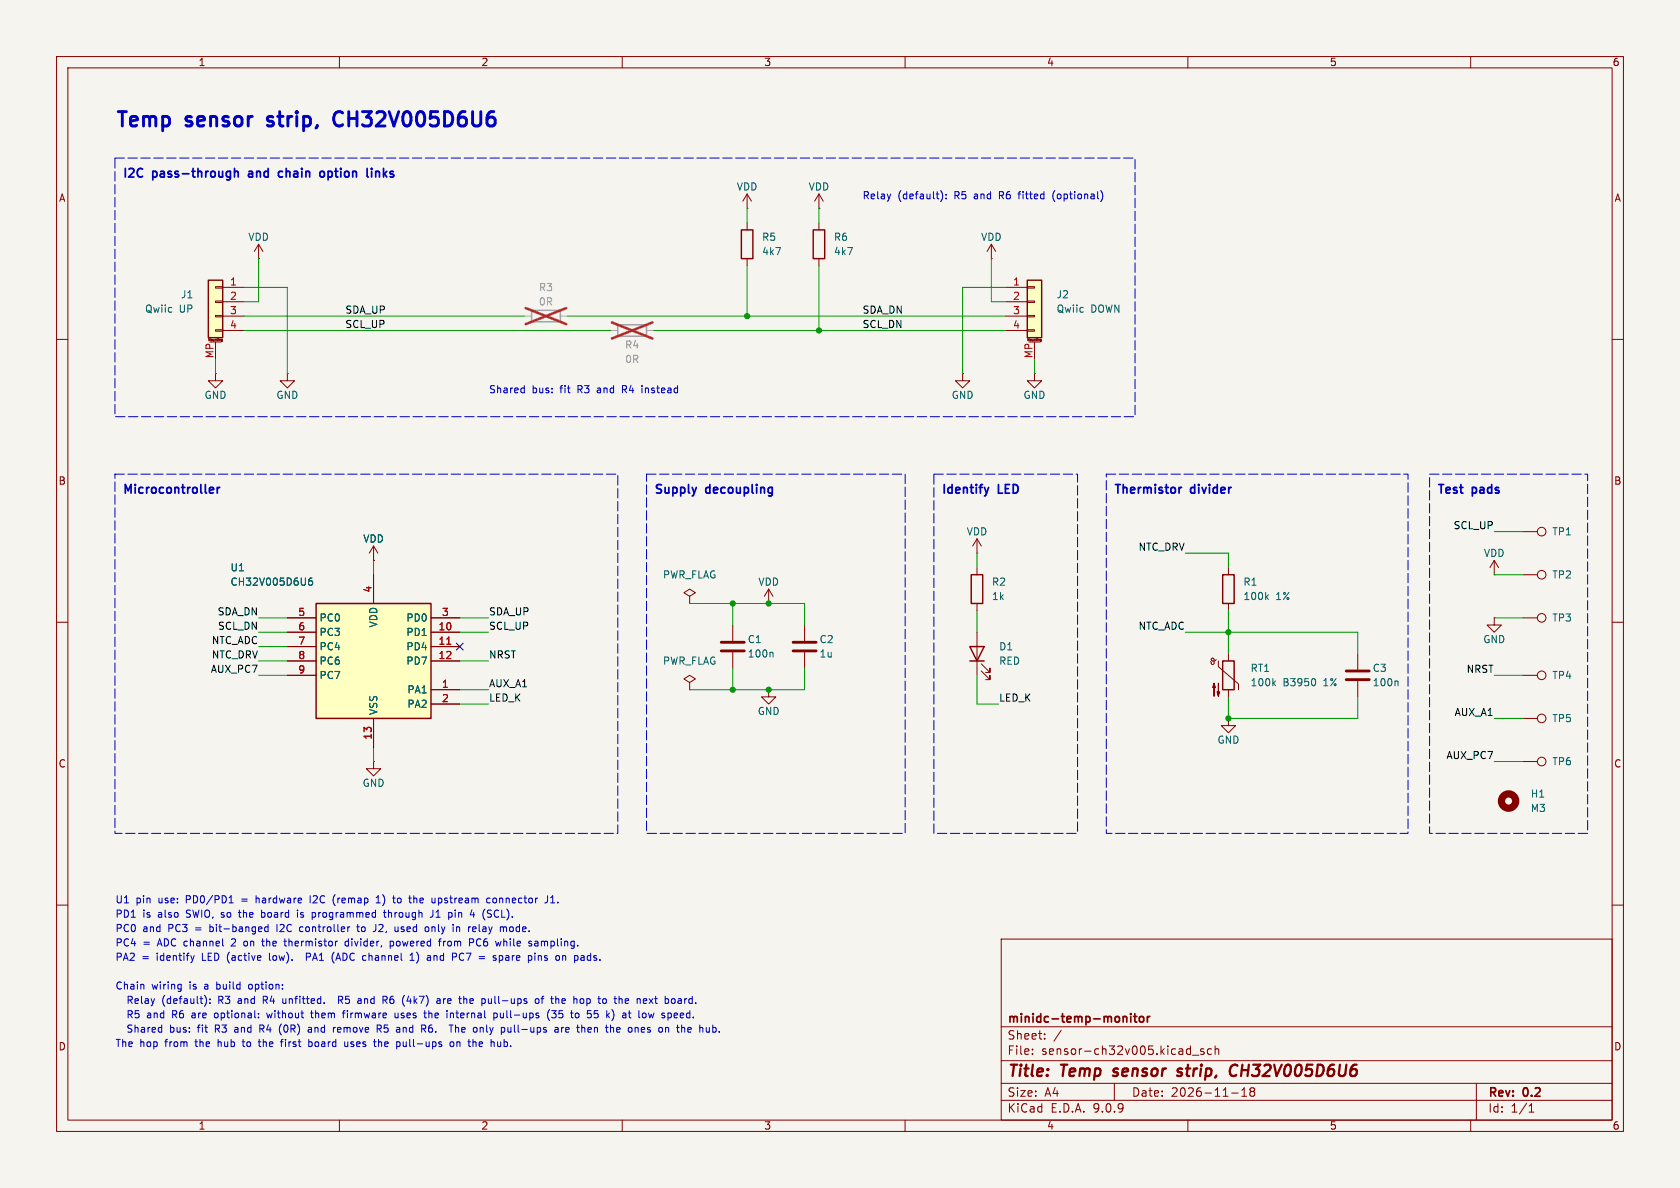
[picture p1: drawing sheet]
<svg xmlns="http://www.w3.org/2000/svg" width="297mm" height="210mm" viewBox="0 0 297 210" stroke-linecap="round" stroke-linejoin="round" font-family="sans-serif">
<path d="M0 0h297v210h-297z" fill="#f5f4ef" stroke="#f5f4ef" stroke-width=".18"/>
<g fill="none" stroke="#840000" stroke-width=".18">
<path d="M10 10h277v190h-277zM12 12h273v186h-273zM60 10v2M110 10v2M160 10v2M210 10v2M260 10v2M45.7 45.7h.1M45.7 43.2l-.7 1.3M45.7 43.2l.8 1.3M45.7 43.2v2.5M10 60h2"/>
<path d="M285 60h2M269.2 94h2.6M10 110h2M215 116.6l-.2 .2-.4 .1-.2-.2v-.3l.2-.1 .2 .2v.8l-.1 .2-.3-.1-.2-.4M215.4 116.8v1.1l3.5 3v1M217.2 100.3v1.3M217.2 106.7v1.3M217.2 115.6v1.2M240 115.6v2.8M269.2 119.4h2.6M269.2 101.6h2.6M285 110h2"/>
<path d="M217.2 121.9v1.3M240 120.4v2.8M269.2 134.6h2.6M269.2 127h2.6M10 160h2M177 166h108v32h-108zM285 160h2M60 198v2M110 198v2M160 198v2M177 194.5h108M177 191.5h108"/>
<path d="M177 187.5h108M177 181.5h108M182.5 186.3v.1M182.5 185.5v.1M184.7 183.6v.1M184.7 182.8v.1M187.6 182.1l-1.3 2M197 191.5v3M210 198v2M210.8 186.5h1.2M212.8 185.5l-.3-.1-.3 .2 .1 .2 .5 .2v.3h-.6M214.2 185.5l-.5-.1-.2 .3v.4l.1 .2h.6"/>
<path d="M214.8 185.5l.2-.1 .4 .1 .1 .9M214.8 184.9v1.5M217.7 193.2h1.2M219.5 193.8h.9M219.5 192.7l.5-.4v1.5M221.2 192.9l-.2 .3v.5l.2 .1 .5-.1 .1-.2-.1-.4-.2-.2M221.2 192.9l-.2-.2 .2-.4 .5 .1 .1 .2-.3 .3M221.2 192.9h.3M260 198v2M261 191.5v6.5M270.3 196.6h.9M270.3 195.5l.4-.4v1.5"/>
<circle cx="272.5" cy="94" r=".76"/>
<circle cx="272.5" cy="119.4" r=".76"/>
<circle cx="272.5" cy="101.6" r=".76"/>
<circle cx="272.5" cy="127" r=".76"/>
<circle cx="272.5" cy="134.6" r=".76"/>
</g>
<path d="M196.7 190.1l.2 .1M197 189l-.2 .3 .1 .1M209 189a.49 .49 0 0 0-.8 .3l.1 .1 .6 .2 .1 .3-.4 .3-.5-.1M217.5 189.7a.66 .66 0 0 0 1.1 .3M218.8 188.4a.8 .8 0 0 0-.9-.1 .8 .8 0 0 0-.5 .8" fill="none" stroke="#840000" stroke-width=".4"/>
<path d="M199.9 179.2v.1M199.9 179.7v1M200.4 179.7h.6M200.6 179.2v1.3l.4 .2M201.6 179.8l.3-.1 .3 .3v.4l-.3 .3-.3-.1-.2-.2v-.4zM202.8 179.7v1M203.3 179.7l-.3 .1-.2 .2" fill="none" stroke="#840000" stroke-width=".3"/>
<path d="M238 118.6h4.1M238 120.1h4.1" fill="none" stroke="#840000" stroke-width=".51"/>
<path d="M223.9 105.5l.3 .5M224.2 105.1l-.4 .5M225.1 120.7l.4 .5M225.5 120.4l-.5 .5M232.5 120.1l.1 .3-.1 .7M247 120.4l.2 .2v.6" fill="none" stroke="#006464" stroke-width=".18"/>
<path d="M216.2 101.6h2v5.1h-2zM216.2 116.8h2v5.1h-2z" fill="none" stroke="#840000" stroke-width=".25"/>
<circle cx="266.7" cy="141.6" r="1.27" fill="none" stroke="#840000" stroke-width="1.3"/>
<g fill="#840000" stroke="#840000" stroke-width=".18">
<path d="M214.6 120.8l.3 .7h-.5l.2-.7v2.3z"/>
<path d="M215.4 120.8v2.3l-.3-.8h.5l-.2 .8z"/>
</g>
<path d="M36.8 49.5h2.6v10.2h-2.6z" fill="#ffffc2"/>
<path d="M36.8 49.5h2.6v10.2h-2.6zM131.1 40.6h2v5.1h-2zM171.4 114.3h2.6l-1.3 2.5zM171.4 116.8h2.6M171.7 101.6h2v5.1h-2z" fill="none" stroke="#840000" stroke-width=".25"/>
<g fill="none" stroke="#840000" stroke-width=".18">
<path d="M132.1 39.4v1.2M144.8 36.8h.1M144.8 34.3l-.8 1.3M144.8 34.3l.7 1.3M144.8 34.3v2.5M38.1 50.7h1.3v.2h-1.3zM38.1 53.2h1.3v.3h-1.3zM38.1 55.8h1.3v.2h-1.3zM38.1 58.3h1.3v.2h-1.3zM39.3 60v.3l-.2 .1M39.4 50.8h3.8M39.4 53.3h3.8"/>
<path d="M39.4 55.9h3.8M39.4 58.4h3.8M132.1 45.7v1.3M37.1 60.5h2M38.1 60.5v3M39.1 60.2h.1M39.3 60.2h-.1M39.3 60h-.2v.2M170.2 66v1.3h1.2l-1.2 1.3-1.3-1.3h1.3M170.2 66h.1M182.9 66v1.3h1.2l-1.2 1.3-1.3-1.3h1.3M182.9 66h.1"/>
<path d="M264.2 99.1l-.8 1.2M264.2 99.1l.7 1.2M264.2 99.1v2.5M121.9 105.4l1-.6-1-.7-1 .7 1 .6v1.3M121.9 106.7h.1M129.5 110.5v2.8M129.5 115.3v2.8M135.9 106.7h.1M135.9 104.1l-.8 1.3M135.9 104.1l.8 1.3M135.9 104.1v2.6M142.2 110.5v2.8"/>
<path d="M142.2 115.3v2.8M172.7 100.3v1.3M172.7 106.7v1.3M172.7 111.8v7.6M173.5 118.6l1.5 1.5v-.7v.7h-.8M173.5 117.3l1.5 1.6v-.8v.8h-.8M264.2 109.2v1.3h1.2l-1.2 1.3-1.3-1.3h1.3M264.2 109.2h.1M264.2 101.6h.1M269.2 109.2h2.6M121.9 120.7l1-.7-1-.6-1 .6 1 .7v1.2M121.9 121.9h.1"/>
<path d="M135.9 121.9v1.3h1.3l-1.3 1.3-1.3-1.3h1.3M135.9 121.9h.1M217.2 127v1.3h1.2l-1.2 1.2-1.3-1.2h1.3M217.2 127h.1"/>
<circle cx="272.5" cy="109.2" r=".76"/>
</g>
<path d="M127.5 113.5h4.1M127.5 115.1h4.1M140.2 113.5h4.1M140.2 115.1h4.1" fill="none" stroke="#840000" stroke-width=".51"/>
<path d="M136.5 115.3l.2 .2v.6" fill="none" stroke="#006464" stroke-width=".18"/>
<path d="M181.6 49.5h2.5v10.2h-2.5z" fill="#ffffc2"/>
<path d="M143.8 40.6h2v5.1h-2zM181.6 49.5h2.5v10.2h-2.5z" fill="none" stroke="#840000" stroke-width=".25"/>
<g fill="none" stroke="#840000" stroke-width=".18">
<path d="M132.1 36.8h.1M132.1 34.3l-.8 1.3M132.1 34.3l.7 1.3M132.1 34.3v2.5M144.8 39.4v1.2M144.8 45.7v1.3M175.3 45.7h.1M175.3 43.2l-.8 1.3M175.3 43.2l.7 1.3M175.3 43.2v2.5M177.8 50.8h3.8M177.8 53.3h3.8"/>
<path d="M177.8 55.9h3.8M177.8 58.4h3.8M181.6 50.7h1.3v.2h-1.3zM181.6 53.2h1.3v.3h-1.3zM181.6 55.8h1.3v.2h-1.3zM181.6 58.3h1.3v.2h-1.3zM184.1 60v.3l-.2 .1M38.1 66v1.3h1.3l-1.3 1.3-1.3-1.3h1.3M38.1 66h.1M50.8 66v1.3h1.3l-1.3 1.3-1.3-1.3h1.3M50.8 66h.1M181.9 60.5h2"/>
<path d="M182.9 60.5v3M183.9 60v.2h.2M183.9 60h.1M183.9 60h.2M66 99.1h.1M66 96.5l-.7 1.3M66 96.5l.8 1.3M66 96.5v2.6M172.7 97.8h.1M172.7 95.3l-.7 1.2M172.7 95.3l.8 1.2M172.7 95.3v2.5"/>
<path d="M66 134.6v1.3h1.3l-1.3 1.3-1.2-1.3h1.2M66 134.6h.1"/>
</g>
<path d="M94 54.9h5.1v2h-5.1zM109.2 57.4h5.1v2h-5.1z" fill="none" stroke="#9c9b98" stroke-width=".25"/>
<path d="M92.7 55.9h1.3M99.1 55.9h1.2M107.9 58.4h1.3M114.3 58.4h1.3" fill="none" stroke="#9c9b98" stroke-width=".18"/>
<path d="M92.9 54.5l7.2 2.8M100.1 54.5l-7.2 2.8M108.2 57l7.1 2.8M115.3 57l-7.1 2.8" fill="none" stroke="#e12e31" stroke-width=".46"/>
<path d="M55.9 106.7h20.3v20.3h-20.3z" fill="#ffffc2"/>
<path d="M55.9 106.7h20.3v20.3h-20.3z" fill="none" stroke="#840000" stroke-width=".25"/>
<g fill="none" stroke="#840000" stroke-width=".18">
<path d="M66 99.1h.1M50.8 109.2h5.1M50.8 111.8h5.1M50.8 114.3h5.1M50.8 116.8h5.1M50.8 119.4h5.1M66 101.6v5.1M76.2 109.2h5.1M76.2 111.8h5.1M76.2 114.3h5.1M76.2 116.8h5.1M66 127v5.1"/>
<path d="M76.2 121.9h5.1M76.2 124.5h5.1"/>
</g>
<path d="M79 113.9h.7" fill="none" stroke="#a90000" stroke-width=".18"/>
<path d="M55.1 102.2h-.3a.86 .86 0 0 0 0 1.2l.4-.1 .1-.4-.3-.2h-.2l-.3 .2" fill="none" stroke="#006464" stroke-width=".18"/>
<g fill="none" stroke="#009600" stroke-width=".18">
<path d="M132.1 36.8v2.6M144.8 36.8v2.6M43.2 50.8h7.6v15.2M43.2 58.4h64.7M43.2 55.9h49.5M45.7 45.7v7.6h-2.5M100.3 55.9h77.5M115.6 58.4h62.2M132.1 47v8.9M144.8 47v11.4M175.3 45.7v7.6h2.5M177.8 50.8h-7.6v15.2"/>
<path d="M38.1 63.5v2.5M182.9 63.5v2.5M66 99.1v2.5M172.7 97.8v2.5M209.5 97.8h7.7v2.5M264.2 94h5M45.7 111.8h5.1M45.7 109.2h5.1M45.7 114.3h5.1M45.7 119.4h5.1M45.7 116.8h5.1M81.3 111.8h5.1"/>
<path d="M81.3 109.2h5.1M81.3 116.8h5.1M121.9 106.7h20.3v3.8M129.5 106.7v3.8M129.5 118.1v3.8M142.2 118.1v3.8h-20.3M172.7 108v3.8M172.7 119.4v5.1h3.8M209.5 111.8h30.5v3.8M217.2 108v7.6M264.2 109.2h5M264.2 119.4h5"/>
<path d="M264.2 101.6h5M66 132.1v2.5M81.3 124.5h5.1M81.3 121.9h5.1M217.2 123.2v3.8h22.8v-3.8M264.2 134.6h5M264.2 127h5"/>
</g>
<path d="M80.7 113.7l1.2 1.2M81.9 113.7l-1.2 1.2" fill="none" stroke="#000084" stroke-width=".18"/>
<g fill="none" stroke="#0000c2" stroke-width=".18">
<path d="M166.3 33.7a1.46 1.46 0 0 1 0 1.9M167.3 35v.1M167.3 34.4v.1M180 34.3h.4M180.2 33.9l-.1 1.2M186.5 33.7a1.46 1.46 0 0 0 0 1.9M194.8 33.9l.2 .6-.2 .9M92.6 68.6l.1 .1M92.7 68.2v1.2M92.7 69.4h-.1M110 68.8h.5M110.5 68.2h-.5v1.2"/>
<path d="M113.5 68.2v.1M113.5 68.6v.8M40.5 159.6h.7M40.7 158.5l.2-.2v1.3M45.3 158.3v1.3M45.5 158.8l-.2 .1M54.8 158.3v1.3M58.9 159.5l.3 .6M59.2 158.2l-.3 .5M66.5 159.6h.7M66.5 158.7l.4-.4v1.3M69.4 158.8h.5"/>
<path d="M69.8 159.6h.1M70.5 158.8l-.2 .2v.4l.2 .2M73.2 158.3v1.3M73.5 158.8l-.3 .1M77.5 159.5l.4 .1M77.5 158.8v1.2M77.9 158.8h-.4M86 159.4l.3 .2 .3-.1M86.6 158.8h-.3l-.3 .2M87.7 158.8h-.3l-.3 .2 .1 .5 .2 .1 .3-.1M96.8 158.3v.9l-.4 .4M97.3 159.6h.8"/>
<path d="M97.3 158.7l.4-.4v1.3M31.9 174l.1 .1M32 174v1l-.1 .2M32 174.8h-.1M33.7 168.9l.3 .9M34 169.8l-.1 .3M34.1 179.1h-.1M34.1 179.4l-.2 .2 .2 .3M34.3 168.9l-.3 .9M36.4 176.3l.1 .5-.1 .7M37.1 177.3v.1M37.1 176.6v.1"/>
<path d="M38.3 179.1h-.3l-.1 .2 .1 .5 .3 .1M39.4 167.2h.1M42.1 161.3h.5M42.3 176.5l-.2 .1M42.3 176.9l-.2 .2 .2 .3M42.3 160.9l.1 1.2M43.2 166.4l-.1 .2 .1 .6M44.1 174.1l-.2 .1 .2 .6M46.2 166.4h.5M46.2 160.9v1.2M46.2 162.1h.4M46.4 166v1l.3 .2"/>
<path d="M46.5 176.8h.5M46.6 161.3l-.4 .1M46.8 176.8l.5 .6M47 176.1h-.5v1.3M47.2 179.1l.2 .8 .2-.6 .3 .6M47.4 163.9l-.4-.1-.2 .3 .1 .5h.5M47.4 163.4v1.3M47.6 168.5v1.1l.2 .2M49 163.4v1.3M50.2 166.4h.5M50.4 166v1l.3 .2M50.5 177.3l-.3 .1"/>
<path d="M52.6 160.9v.1M52.6 161.3v.8M53.4 163.8l-.3 .1-.1 .2v.5l.4 .1M54.8 168.6l-.6-.1v1.3M54.8 169.1l-.6 .1M54.9 179.1h.5M55.1 178.7v1l.3 .2M55.3 161.3l.4 .1 .1 .1-.1 .5-.4 .1M58.8 169.7l.3 .6M59.1 168.3l-.3 .6M59.8 168.5l-.4 1.3M59.8 176.8l.7-.1 .1-.2-.1-.3-.7-.1v1.3"/>
<path d="M60.2 176.8l.4 .6M60.5 179.1h.5M61 178.7l-.3 .1M61.4 178.7v.1M61.4 179.1v.8M61.6 166.4h-.4l-.2 .2 .1 .6h.5M61.6 166v1.2M61.8 163.8l-.2 .1M63.1 163.8h.4M63.2 163.4v1.1l.3 .2M66.4 163.4v.9l-.1 .3M67.8 161.3h.5"/>
<path d="M68 160.9v1.1l.3 .1M68 176.8l.4 .6M68.4 176.2v.5M68.7 160.9v1.2M68.9 161.3l-.2 .1M69 166.4h.3l.3 .2-.1 .6h-.5M69 166.4v1.2M69.1 176.2a.99 .99 0 0 0-.1 1.1l.2 .1M69.2 176.6l-.3 .2M69.8 179.1l.1 .8h.3l.2-.1M70.4 163.8v.9M70.4 179.1v.8"/>
<path d="M70.4 164.6l-.4 .1M70.9 179.9h.1M71 179.1v.3M71.9 177h.8M72.5 169.8h.7M72.5 168.9l.4-.4v1.3M72.5 176.5v.9M73.6 168.3l.2 .3M73.8 170l-.2 .3M75.6 163.8l.2 .3v.3l-.2 .3M75.8 179.2l.4-.1 .2 .2M75.8 178.7v1.2"/>
<path d="M76.5 160.9v.9a.41 .41 0 0 1-.4 .3M76.7 168.9v.9M76.9 168.9l-.2 .1M77.1 162.1h.7M77.3 161.1l-.2 .1M77.5 166.4h.5M77.6 176.5l.2 .2v.7M77.8 177.3l-.1 .1M77.8 176.8l-.1 .1M78 166l-.3 .1M78.4 176.5v.9M78.4 166.4v.8"/>
<path d="M78.8 176.5l-.4 .3M78.8 166.4l-.4 .2M79.8 179.1l.4 .2v.6M80.5 160.9v.1M80.5 161.3v.8M80.7 164l.2-.2 .3 .1 .1 .8M80.7 163.8v.9M81.6 168.5a.68 .68 0 0 0-.4 .6 .68 .68 0 0 0 .4 .7M83 166h.5l.2 .2-.1 .4h-.6M83.1 176.6v.7M83.7 176.8l-.6 .2M83.7 163.8l.4 .1 .1 .2-.6 .2"/>
<path d="M84.1 164.6l-.4 .1M84.5 166l-.3 .5 .3 .7M86.7 160.9h.2M86.8 161.6l.1 .2-.1 .3M86.9 176.5v.9M86.9 177.3l-.2 .1M87.3 179.1h.4l.2 .2-.1 .6h-.5M88.4 168.9l.4 .1 .1 .2-.1 .4-.4 .2M88.5 179.1v.8h.3l.2-.1M89 179.1v.8M89.1 166v1.2M89.2 163.8l.3 .2v.7"/>
<path d="M89.2 166.4l-.1 .1M90.2 163.9l-.1 .2 .1 .5M94.6 166.4h.4l.1 .8M94.7 176.7l.2-.2 .3 .2 .1 .4-.1 .2-.3 .1-.2-.1zM95.1 166.7h-.4l-.2 .2 .2 .3h.4M95.2 168.9v.9M95.7 176.5h.4M95.7 169l-.4-.1-.1 .1M96.1 176.1l-.3 .2v1.1M97.2 178.5a1.46 1.46 0 0 0 0 1.9M97.5 178.7h.8l-.4 .4 .4 .2v.5l-.2 .1-.6-.1M99.5 176.5l.4 .1v.2l-.6 .2"/>
<path d="M99.8 168.9l.2 .2v.7M99.9 177.3l-.4 .1M102.3 179.2v.6M103.8 177.3h.4M103.8 176.6h.4M103.8 176.5v1.3M104.3 168.9l-.4 .1-.1 .2 .1 .4 .4 .2M105.7 179.3v.5M108.5 176.5h.5M108.7 176.1l.1 1.2M114.8 176.5l.6 .9M115.4 176.5l-.6 .9"/>
<path d="M115.6 179.1l-.2 .8M115.7 176.5h.5M115.9 176.1v1.1l.2 .2M119.6 179.1l.2 .3-.6 .1M119.7 179.9h-.1M120.4 176.6v.8M120.4 177.3l-.1 .1M120.4 176.8l-.1 .1M121.1 176.5v.9M121.2 176.6l-.1 .2M38.1 181.9h.5M38.6 181.2h-.5v1.3"/>
<path d="M41.5 182.3l.1 .2h.3M41.9 181.6l-.4 .1M41.9 182h-.3l-.1 .2M42.8 184.2h.5M43 183.7v1.2M45.6 184.2h.5M45.8 183.7v1.1l.3 .2M46.2 181.9l.5 .6M46.5 181.3l-.6-.1v1.3M46.5 181.8l-.6 .1M49.6 184.2h.5M50.1 183.7l-.3 .2v1.1"/>
<path d="M54.5 181.7h.5l.1 .8M54.5 182.4h.6M54.6 184.2h.4l.2 .2-.1 .5h-.5M54.6 183.7v1.3M55.1 181.9l-.6 .1M60.1 181.6h-.3l-.1 .2v.6l.4 .1M60.3 181.9l-.6 .1M60.9 184.2l.1 .7 .3 .1 .2-.1M61.5 184.2v.8M66.7 181.2h.5l.2 .2-.1 .4-.6 .1M66.9 183.7v1.3M67 181.9l.4 .6"/>
<path d="M67.3 184.2l-.4 .1M67.9 182.3l.2 .2M68.6 181.2h-.6l-.1 .6 .2-.1M71.3 184.2v.6l.2 .2M71.6 181.6l-.3 .1M76.4 181.2l-.4 .1a.86 .86 0 0 0 0 1.2l.4-.1M76.4 181.7h-.4l-.2 .2M79.4 181.2h.7M79.7 184.2h.3l.2 .2v.4l-.2 .2-.3-.1-.1-.1zM80.5 181.7l.2-.1 .3 .1 .1 .8M80.5 181.2v1.3M80.8 184.2v.8"/>
<path d="M81.1 184.2l-.3 .1M84.1 184.2l.1 .8M88.5 184.9l-.2 .1-.3-.1M88.5 184.2v.8M90.9 181.2v1.1l.2 .2M98.3 181.6h.2l.2 .2v.7M98.7 182.4l-.4 .1M98.7 181.9l-.4 .1M99.3 181.6v.9M99.6 181.6l-.3 .3M100 182l.6-.1-.1-.2-.3-.1-.2 .2 .1 .6h.4M104.5 181.7v.2l-.6 .1"/>
<path d="M109.4 181.6l.2 .3-.6 .1M109.6 182.4l-.2 .1M113.8 181.6l.2 .3-.6 .1M113.9 182.4l-.1 .1M119.6 181.6h.5M119.8 181.2v1.1l.3 .2M127.2 182.3v.2"/>
</g>
<g fill="none" stroke="#0000c2" stroke-width=".3">
<path d="M41.5 29.8v1.5M41.5 30.4l.2-.1 .3 .1 .1 .9M44 30.8v.4M49.9 30.4l-.4-.1-.3 .3v.4l.2 .2h.5M56.7 30.4l.4-.1 .3 .3-.1 .6-.2 .1-.4-.1M65.7 29.8v.1M65.7 30.3v1M66.4 30.3v1M66.9 30.3l-.5 .1M37.7 86.2l.1 .3-.8 .2M38.4 86.2v1M38.8 86.2h-.2l-.2 .3"/>
<path d="M174.8 86.2l-.4 1M208.9 86.2h-.3"/>
</g>
<path d="M60.4 19.9a.98 .98 0 0 0-1 0 .98 .98 0 0 0-.4 .9 1.08 1.08 0 0 0 .3 1.2 1.08 1.08 0 0 0 1.1 .2M47.3 22.2l.2 .1M47.4 20.7l-.1 .2 .1 .4" fill="none" stroke="#0000c2" stroke-width=".51"/>
<path d="M20.3 27.9h180.4v45.8h-180.4zM20.3 83.8h88.9v63.5h-88.9zM114.3 83.8h45.7v63.5h-45.7zM165.1 83.8h25.4v63.5h-25.4zM195.6 83.8h53.3v63.5h-53.3zM252.7 83.8h28v63.5h-28z" fill="none" stroke="#0000c2" stroke-width=".18" stroke-dasharray="1.7 .6"/>
<g fill="#009600" stroke="#009600" stroke-width=".18">
<circle cx="135.9" cy="106.7" r=".46"/>
<circle cx="129.5" cy="106.7" r=".46"/>
<circle cx="132.1" cy="55.9" r=".46"/>
<circle cx="144.8" cy="58.4" r=".46"/>
<circle cx="135.9" cy="121.9" r=".46"/>
<circle cx="129.5" cy="121.9" r=".46"/>
<circle cx="217.2" cy="111.8" r=".46"/>
<circle cx="217.2" cy="127" r=".46"/>
</g>
<g font-size="3.5" fill="#0000c2">
<text x="20.3" y="22.6">Temp</text>
<text x="33.1" y="22.6">sensor</text>
<text x="48.5" y="22.6">strip,</text>
<text x="61.2" y="22.6">CH32V005D6U6</text>
</g>
<g font-size="2.8" fill="#840000">
<text x="178" y="190.9">Title:</text>
<text x="187.7" y="190.9">Temp</text>
<text x="197.7" y="190.9">sensor</text>
<text x="209.8" y="190.9">strip,</text>
<text x="219.9" y="190.9">CH32V005D6U6</text>
</g>
<g font-size="2.1" fill="#0000c2">
<text x="21.6" y="31.5">I2C</text>
<text x="27.1" y="31.5">pass-through</text>
<text x="44.7" y="31.5">and</text>
<text x="50.6" y="31.5">chain</text>
<text x="58.5" y="31.5">option</text>
<text x="67.4" y="31.5">links</text>
<text x="21.6" y="87.4">Microcontroller</text>
<text x="115.6" y="87.4">Supply</text>
<text x="124.9" y="87.4">decoupling</text>
<text x="166.4" y="87.4">Identify</text>
<text x="176.6" y="87.4">LED</text>
<text x="196.8" y="87.4">Thermistor</text>
<text x="210.6" y="87.4">divider</text>
<text x="254" y="87.4">Test</text>
<text x="260.3" y="87.4">pads</text>
</g>
<g font-size="2.1" fill="#840000">
<text x="178" y="184">Sheet:</text>
<text x="178" y="181.2">minidc-temp-monitor</text>
<text x="178" y="186.7">File:</text>
<text x="184.1" y="186.7">sensor-ch32v005.kicad_sch</text>
<text x="178" y="196.9">KiCad</text>
<text x="178" y="194.1">Size:</text>
<text x="184.7" y="194.1">A4</text>
<text x="185.7" y="196.9">E.D.A.</text>
<text x="193.3" y="196.9">9.0.9</text>
<text x="200" y="194.1">Date:</text>
<text x="207" y="194.1">2026-11-18</text>
<text x="263" y="194.3">Rev:</text>
<text x="263" y="196.9">Id:</text>
<text x="267.1" y="196.9">1/1</text>
<text x="269.4" y="194.3">0.2</text>
</g>
<g font-size="1.8" fill="#840000">
<text x="35" y="11.9">1</text>
<text x="85" y="11.9">2</text>
<text x="135" y="11.9">3</text>
<text x="185" y="11.9">4</text>
<text x="235" y="11.9">5</text>
<text x="285" y="11.9">6</text>
<text x="10.3" y="35.9">A</text>
<text x="285.3" y="35.9">A</text>
<text x="10.3" y="85.9">B</text>
<text x="285.3" y="85.9">B</text>
<text x="10.3" y="135.9">C</text>
<text x="285.3" y="135.9">C</text>
<text x="10.3" y="185.9">D</text>
<text x="285.3" y="185.9">D</text>
<text x="35" y="199.9">1</text>
<text x="85" y="199.9">2</text>
<text x="135" y="199.9">3</text>
<text x="185" y="199.9">4</text>
<text x="235" y="199.9">5</text>
<text x="285" y="199.9">6</text>
</g>
<g font-size="1.8" fill="#006464">
<text x="130.2" y="33.9">VDD</text>
<text x="142.9" y="33.9">VDD</text>
<text x="43.8" y="42.8">VDD</text>
<text x="134.6" y="42.8">R5</text>
<text x="134.6" y="45.3">4k7</text>
<text x="147.3" y="42.8">R6</text>
<text x="147.3" y="45.3">4k7</text>
<text x="173.3" y="42.8">VDD</text>
<text x="31.9" y="52.9">J1</text>
<text x="186.7" y="52.9">J2</text>
<text x="25.5" y="55.5">Qwiic</text>
<text x="31.7" y="55.5">UP</text>
<text x="186.7" y="55.5">Qwiic</text>
<text x="192.8" y="55.5">DOWN</text>
<text x="36.1" y="70.7">GND</text>
<text x="48.8" y="70.7">GND</text>
<text x="168.1" y="70.7">GND</text>
<text x="180.8" y="70.7">GND</text>
<text x="170.8" y="94.8">VDD</text>
<text x="274.3" y="94.8">TP1</text>
<text x="40.6" y="101.2">U1</text>
<text x="64.1" y="96.1">VDD</text>
<text x="262.2" y="98.7">VDD</text>
<text x="40.6" y="103.7">CH32V005D6U6</text>
<text x="117.1" y="102.5">PWR_FLAG</text>
<text x="134" y="103.7">VDD</text>
<text x="175.3" y="103.7">R2</text>
<text x="175.3" y="106.3">1k</text>
<text x="219.7" y="103.7">R1</text>
<text x="219.7" y="106.3">100k</text>
<text x="225.5" y="106.3">1%</text>
<text x="274.3" y="102.5">TP2</text>
<text x="56.4" y="110.1">PC0</text>
<text x="56.4" y="112.6">PC3</text>
<text x="66.9" y="111" transform="rotate(-90 66.9 111)">VDD</text>
<text x="71.7" y="110.1">PD0</text>
<text x="71.7" y="112.6">PD1</text>
<text x="132.1" y="113.9">C1</text>
<text x="144.8" y="113.9">C2</text>
<text x="262.1" y="113.9">GND</text>
<text x="274.3" y="110.1">TP3</text>
<text x="56.4" y="115.2">PC4</text>
<text x="56.4" y="117.7">PC6</text>
<text x="71.7" y="115.2">PD4</text>
<text x="71.7" y="117.7">PD7</text>
<text x="117.1" y="117.7">PWR_FLAG</text>
<text x="132.1" y="116.4">100n</text>
<text x="144.8" y="116.4">1u</text>
<text x="176.5" y="115.2">D1</text>
<text x="176.5" y="117.7">RED</text>
<text x="221" y="119">RT1</text>
<text x="242.6" y="119">C3</text>
<text x="56.4" y="120.2">PC7</text>
<text x="71.9" y="122.8">PA1</text>
<text x="71.9" y="125.3">PA2</text>
<text x="221" y="121.5">100k</text>
<text x="226.8" y="121.5">B3950</text>
<text x="234.1" y="121.5">1%</text>
<text x="242.6" y="121.5">100n</text>
<text x="274.3" y="120.2">TP4</text>
<text x="66.9" y="126.5" transform="rotate(-90 66.9 126.5)">VSS</text>
<text x="133.9" y="126.6">GND</text>
<text x="215.1" y="131.7">GND</text>
<text x="274.3" y="127.9">TP5</text>
<text x="274.3" y="135.5">TP6</text>
<text x="64" y="139.3">GND</text>
<text x="270.5" y="143.7">M3</text>
<text x="270.5" y="141.2">H1</text>
</g>
<g font-size="1.8" fill="#0000c2">
<text x="152.4" y="35.3">Relay</text>
<text x="158.7" y="35.3">(default):</text>
<text x="168.8" y="35.3">R5</text>
<text x="172.5" y="35.3">and</text>
<text x="177.1" y="35.3">R6</text>
<text x="180.8" y="35.3">fitted</text>
<text x="186.9" y="35.3">(optional)</text>
<text x="86.4" y="69.6">Shared</text>
<text x="94.1" y="69.6">bus:</text>
<text x="99.2" y="69.6">fit</text>
<text x="102.4" y="69.6">R3</text>
<text x="106" y="69.6">and</text>
<text x="110.7" y="69.6">R4</text>
<text x="114.3" y="69.6">instead</text>
<text x="20.3" y="159.8">U1</text>
<text x="24" y="159.8">pin</text>
<text x="28.1" y="159.8">use:</text>
<text x="33.1" y="159.8">PD0/PD1</text>
<text x="43.1" y="159.8">=</text>
<text x="45.9" y="159.8">hardware</text>
<text x="55.6" y="159.8">I2C</text>
<text x="59.9" y="159.8">(remap</text>
<text x="67.8" y="159.8">1)</text>
<text x="71" y="159.8">to</text>
<text x="74.1" y="159.8">the</text>
<text x="78.2" y="159.8">upstream</text>
<text x="88.1" y="159.8">connector</text>
<text x="98.7" y="159.8">J1.</text>
<text x="20.3" y="167.4">PC4</text>
<text x="20.3" y="162.3">PD1</text>
<text x="20.3" y="164.9">PC0</text>
<text x="25.2" y="167.4">=</text>
<text x="25.2" y="162.3">is</text>
<text x="25.2" y="164.9">and</text>
<text x="28" y="167.4">ADC channel</text>
<text x="28" y="162.3">also</text>
<text x="29.9" y="164.9">PC3</text>
<text x="33.2" y="162.3">SWIO, so</text>
<text x="34.8" y="164.9">=</text>
<text x="37.5" y="164.9">bit-banged</text>
<text x="41.4" y="167.4">2</text>
<text x="42.9" y="162.3">the</text>
<text x="43.8" y="167.4">on</text>
<text x="47.1" y="162.3">board</text>
<text x="47.2" y="167.4">the</text>
<text x="49.6" y="164.9">I2C</text>
<text x="51.4" y="167.4">thermistor</text>
<text x="53.6" y="162.3">is</text>
<text x="53.8" y="164.9">controller</text>
<text x="56.4" y="162.3">programmed</text>
<text x="62.3" y="167.4">divider,</text>
<text x="64.3" y="164.9">to</text>
<text x="67.3" y="164.9">J2,</text>
<text x="69.4" y="162.3">through</text>
<text x="70.4" y="167.4">powered</text>
<text x="71.3" y="164.9">used</text>
<text x="76.8" y="164.9">only</text>
<text x="77.8" y="162.3">J1</text>
<text x="79.3" y="167.4">from</text>
<text x="81.2" y="162.3">pin</text>
<text x="81.9" y="164.9">in</text>
<text x="84.8" y="167.4">PC6</text>
<text x="84.9" y="164.9">relay</text>
<text x="85.2" y="162.3">4</text>
<text x="87.6" y="162.3">(SCL).</text>
<text x="89.8" y="167.4">while</text>
<text x="90.7" y="164.9">mode.</text>
<text x="95.8" y="167.4">sampling.</text>
<text x="20.3" y="169.9">PA2</text>
<text x="25.1" y="169.9">=</text>
<text x="27.8" y="169.9">identify</text>
<text x="36" y="169.9">LED (active</text>
<text x="48.2" y="169.9">low).</text>
<text x="55.2" y="169.9">PA1</text>
<text x="59.9" y="169.9">(ADC</text>
<text x="65.6" y="169.9">channel</text>
<text x="74.2" y="169.9">1)</text>
<text x="77.4" y="169.9">and</text>
<text x="82" y="169.9">PC7</text>
<text x="86.9" y="169.9">=</text>
<text x="89.7" y="169.9">spare</text>
<text x="96.1" y="169.9">pins</text>
<text x="101.2" y="169.9">on</text>
<text x="104.6" y="169.9">pads.</text>
<text x="20.3" y="175">Chain</text>
<text x="22.7" y="177.6">Relay</text>
<text x="26.8" y="175">wiring</text>
<text x="29" y="177.6">(default):</text>
<text x="33.6" y="175">is</text>
<text x="36.4" y="175">a</text>
<text x="38.7" y="175">build</text>
<text x="39.1" y="177.6">R3</text>
<text x="42.7" y="177.6">and</text>
<text x="44.6" y="175">option:</text>
<text x="47.4" y="177.6">R4</text>
<text x="51" y="177.6">unfitted.</text>
<text x="61.3" y="177.6">R5</text>
<text x="64.9" y="177.6">and</text>
<text x="69.5" y="177.6">R6</text>
<text x="73.2" y="177.6">(4k7)</text>
<text x="79.5" y="177.6">are</text>
<text x="83.7" y="177.6">the</text>
<text x="87.8" y="177.6">pull-ups</text>
<text x="97.5" y="177.6">of</text>
<text x="100.6" y="177.6">the</text>
<text x="104.7" y="177.6">hop</text>
<text x="109.3" y="177.6">to</text>
<text x="112.4" y="177.6">the</text>
<text x="116.5" y="177.6">next</text>
<text x="121.7" y="177.6">board.</text>
<text x="20.3" y="185.2">The</text>
<text x="22.7" y="182.6">Shared</text>
<text x="22.7" y="180.1">R5</text>
<text x="24.7" y="185.2">hop</text>
<text x="26.3" y="180.1">and</text>
<text x="29.3" y="185.2">from</text>
<text x="30.4" y="182.6">bus:</text>
<text x="30.9" y="180.1">R6</text>
<text x="34.6" y="180.1">are</text>
<text x="34.8" y="185.2">the</text>
<text x="35.5" y="182.6">fit</text>
<text x="38.7" y="182.6">R3</text>
<text x="38.8" y="180.1">optional:</text>
<text x="39" y="185.2">hub</text>
<text x="42.3" y="182.6">and</text>
<text x="43.6" y="185.2">to</text>
<text x="46.6" y="185.2">the</text>
<text x="47" y="182.6">R4</text>
<text x="48.3" y="180.1">without</text>
<text x="50.6" y="182.6">(0R)</text>
<text x="50.8" y="185.2">first</text>
<text x="55.8" y="185.2">board</text>
<text x="56" y="182.6">and</text>
<text x="56.3" y="180.1">them</text>
<text x="60.6" y="182.6">remove</text>
<text x="62.1" y="180.1">firmware</text>
<text x="62.4" y="185.2">uses</text>
<text x="67.8" y="185.2">the</text>
<text x="68.5" y="182.6">R5</text>
<text x="71.5" y="180.1">uses</text>
<text x="72" y="185.2">pull-ups</text>
<text x="72.2" y="182.6">and</text>
<text x="76.8" y="182.6">R6.</text>
<text x="76.9" y="180.1">the</text>
<text x="81.1" y="180.1">internal</text>
<text x="81.7" y="185.2">on</text>
<text x="82.2" y="182.6">The</text>
<text x="85.1" y="185.2">the</text>
<text x="86.6" y="182.6">only</text>
<text x="89.3" y="185.2">hub.</text>
<text x="89.5" y="180.1">pull-ups</text>
<text x="91.7" y="182.6">pull-ups</text>
<text x="99.2" y="180.1">(35</text>
<text x="101.4" y="182.6">are</text>
<text x="103.7" y="180.1">to</text>
<text x="105.6" y="182.6">then</text>
<text x="106.7" y="180.1">55</text>
<text x="110.3" y="180.1">k)</text>
<text x="110.9" y="182.6">the</text>
<text x="113.4" y="180.1">at</text>
<text x="115" y="182.6">ones</text>
<text x="116.4" y="180.1">low</text>
<text x="120.6" y="182.6">on</text>
<text x="120.7" y="180.1">speed.</text>
<text x="124.1" y="182.6">the</text>
</g>
<g font-size="1.8" fill="#a90000">
<text x="40.6" y="50.5">1</text>
<text x="40.6" y="53.1">2</text>
<text x="179" y="50.5">1</text>
<text x="179" y="53.1">2</text>
<text x="40.6" y="55.6">3</text>
<text x="40.6" y="58.2">4</text>
<text x="179" y="55.6">3</text>
<text x="179" y="58.2">4</text>
<text x="37.8" y="63.4" transform="rotate(-90 37.8 63.4)">MP</text>
<text x="182.6" y="63.4" transform="rotate(-90 182.6 63.4)">MP</text>
<text x="65.8" y="104.8" transform="rotate(-90 65.8 104.8)">4</text>
<text x="52.6" y="109">5</text>
<text x="52.6" y="111.5">6</text>
<text x="77.4" y="111.5">10</text>
<text x="78" y="109">3</text>
<text x="52.6" y="114">7</text>
<text x="52.6" y="116.6">8</text>
<text x="52.6" y="119.1">9</text>
<text x="77.4" y="114">11</text>
<text x="77.4" y="116.6">12</text>
<text x="78" y="121.7">1</text>
<text x="78" y="124.2">2</text>
<text x="65.8" y="130.9" transform="rotate(-90 65.8 130.9)">13</text>
</g>
<g font-size="1.8" fill="#939391">
<text x="95.2" y="51.7">R3</text>
<text x="95.2" y="54.2">0R</text>
<text x="110.4" y="61.8">R4</text>
<text x="110.4" y="64.4">0R</text>
</g>
<g font-size="1.8" fill="#0f0f0f">
<text x="61" y="58.1">SCL_UP</text>
<text x="61" y="55.5">SDA_UP</text>
<text x="152.4" y="55.5">SDA_DN</text>
<text x="152.4" y="58.1">SCL_DN</text>
<text x="256.9" y="93.6">SCL_UP</text>
<text x="201.2" y="97.4">NTC_DRV</text>
<text x="37.4" y="114">NTC_ADC</text>
<text x="38.4" y="108.9">SDA_DN</text>
<text x="38.4" y="111.4">SCL_DN</text>
<text x="86.4" y="108.9">SDA_UP</text>
<text x="86.4" y="111.4">SCL_UP</text>
<text x="201.2" y="111.4">NTC_ADC</text>
<text x="37.2" y="119">AUX_PC7</text>
<text x="37.4" y="116.5">NTC_DRV</text>
<text x="86.4" y="116.5">NRST</text>
<text x="259.2" y="119">NRST</text>
<text x="86.4" y="121.6">AUX_A1</text>
<text x="86.4" y="124.1">LED_K</text>
<text x="176.5" y="124.1">LED_K</text>
<text x="257.1" y="126.7">AUX_A1</text>
<text x="255.6" y="134.3">AUX_PC7</text>
</g>
<g font-size=".5" fill="#840000">
<text x="36.7" y="60.4">Mounting</text>
<text x="181.5" y="60.4">Mounting</text>
</g>
</svg>
